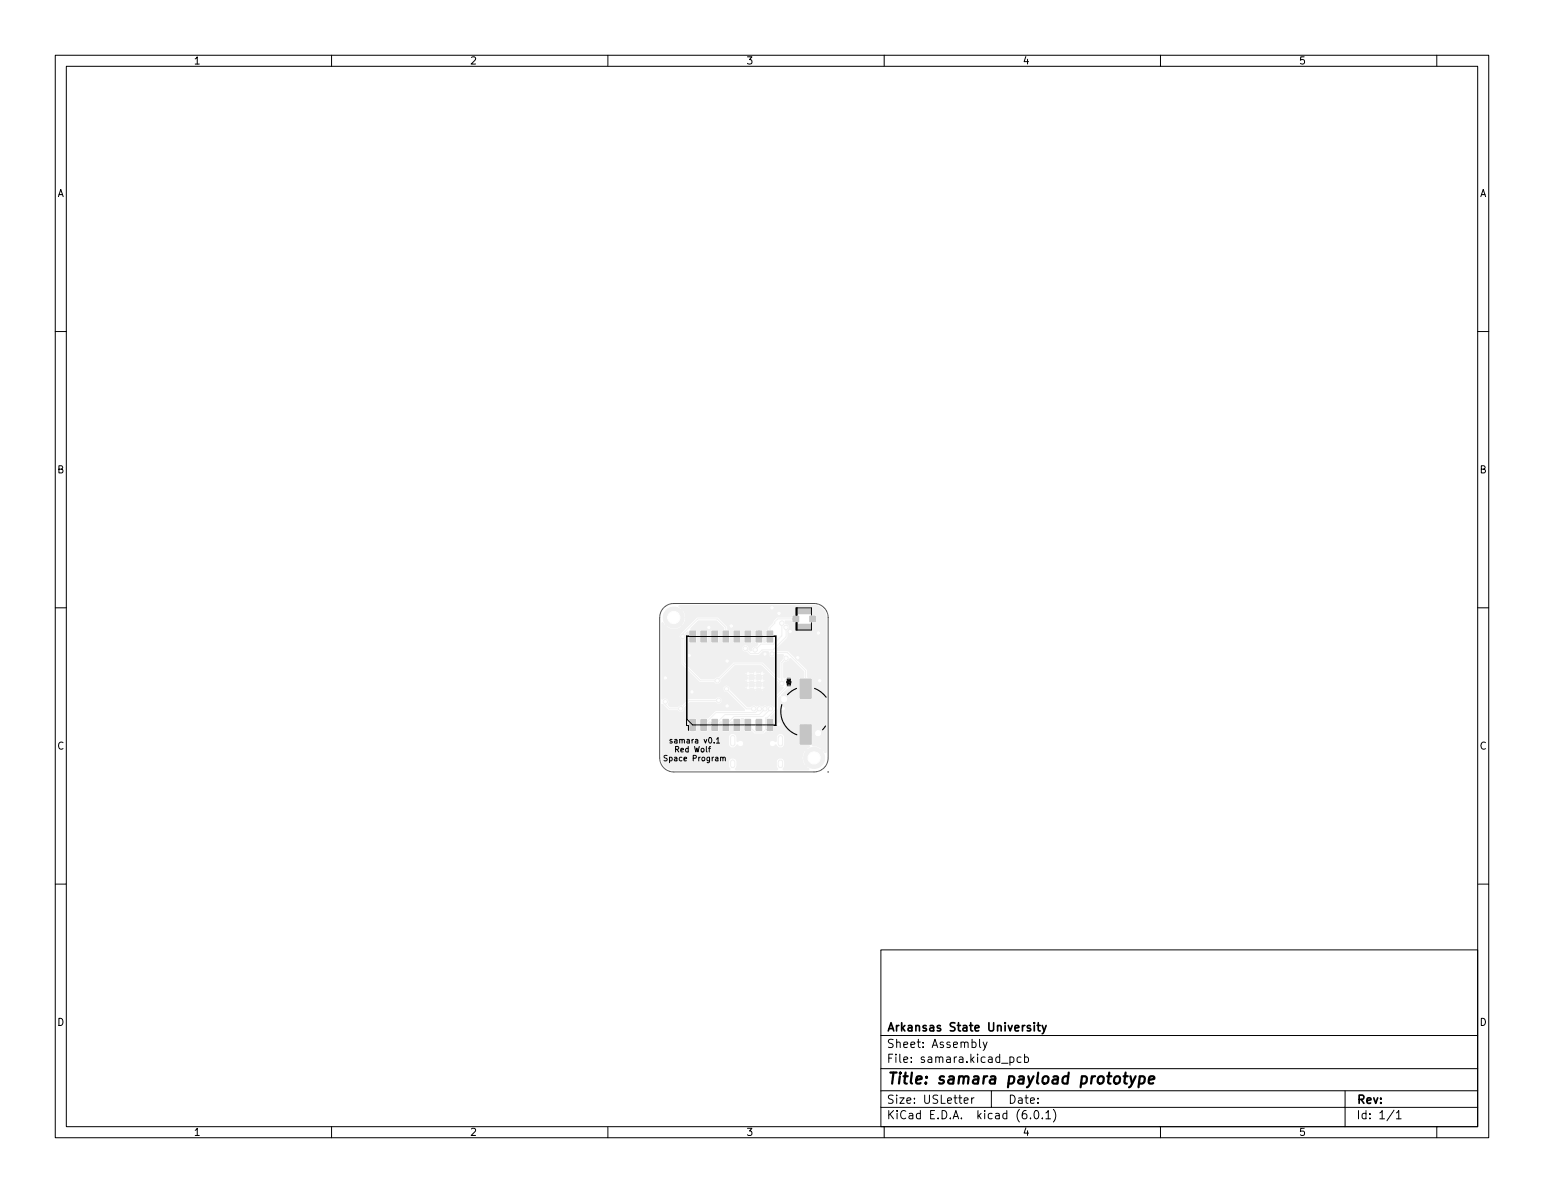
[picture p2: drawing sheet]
<svg xmlns="http://www.w3.org/2000/svg" width="279mm" height="216mm" viewBox="0 0 279 216" stroke-linecap="round" stroke-linejoin="round" font-family="sans-serif">
<path d="M132.6 133.5v1.1M132.6 137.9v.6M141.2 133.5v1.1M141.2 137.9v.6" fill="none" stroke="#f0f0f0" stroke-width="1"/>
<g fill="#f0f0f0" stroke="#f0f0f0" stroke-width=".18">
<path d="M142.5 122.7h.5v.5h-.5z"/>
<path d="M142.5 123.7h.5v.5h-.5z"/>
<path d="M144.4 113h2.2v.8h-2.2z"/>
<path d="M144.4 110.2h2.2v.9h-2.2z"/>
<path d="M143.5 111.5h1v1h-1z"/>
<path d="M146.5 111.5h1.1v1h-1.1z"/>
<path d="M144.8 122.9h2v3.5h-2z"/>
<path d="M144.8 131.2h2v3.5h-2z"/>
<path d="M124.8 130.2h1v2h-1z"/>
<path d="M126.8 130.2h1v2h-1z"/>
<path d="M128.8 130.2h1v2h-1z"/>
<path d="M130.8 130.2h1v2h-1z"/>
<path d="M132.8 130.2h1v2h-1z"/>
<path d="M134.8 130.2h1v2h-1z"/>
<path d="M136.8 130.2h1v2h-1z"/>
<path d="M138.8 130.2h1v2h-1z"/>
<path d="M138.8 114.2h1v2h-1z"/>
<path d="M136.8 114.2h1v2h-1z"/>
<path d="M134.8 114.2h1v2h-1z"/>
<path d="M132.8 114.2h1v2h-1z"/>
<path d="M130.8 114.2h1v2h-1z"/>
<path d="M128.8 114.2h1v2h-1z"/>
<path d="M126.8 114.2h1v2h-1z"/>
<path d="M124.8 114.2h1v2h-1z"/>
<path d="M120.8 110.6h.2l.9 1 1.4-1.5-.4-.3 .1-.2h24.4a2.15 2.15 0 0 1 2.1 2.2v.7h-1.6l-.1-1.1-.1-.1-.8-.1-.1-1.2h-2.5l-.1 .2-.1 1-.7 .1-.3 .4h-2.6l-.6 .6-.1 .4-.7 .7-.1 .5-.4 .2v.9h-.5v-.9l-.2-.2h-.4v1.1h-.3v-1.1l-.5 .1-.1 1.1 2-.1v1.1l-.2 .1h-.3v-.9h-1.5v1l.5 .3-.2 .3h-.3a.66 .66 0 0 0-.6 .7l-.2 .2-.3-.4a.91 .91 0 0 0-.6-.8l.2-.1h.8l.2-.2-.1-2.3-1.2-.1-.2 .2v2.1h-.5l-.1-2.2h-1.4v2.3l.2 .2h1.1l.2-.3h.5l.3 .4-.5 .3-.2 .5a.67 .67 0 0 0 .8 .6l.8 .6h1.6l.7-.7 1 .1a.69 .69 0 0 0 .4 1 .69 .69 0 0 0 .9-.5h1.4l-.2 .8-.5 .6v2.8l-3.1-2.9h-5.2l-2.8 2.7-.4 .1-.4 .2h-2.3l-3-2.9v-4.1l.2-.2a.76 .76 0 0 0 0-.9l.3-.3h.2v2h1.3l.2-.2v-2.1l-.2-.2h-.8l-.1-.2 1.4-1.3h3.2l1.4 1.3-.4 .5v2h-.5v-2l-.2-.3-1.3 .1v2.2h-.5v-2.1l-.2-.2h-1.1l-.2 .3v2.1l.2 .2h1.1l.2-.3h.5l.2 .3h1.1l.2-.3h.5l.2 .3h1.1l.2-.3v-2.1l-.4-.2-.1-.6-1.7-1.6h-5.8l-.2-.8-.4-.6-1.4 1.5 1.4 1.4 .4-.6 .2-.9h1.9l-1.6 1.7h-1.1l-1.4-1.5-1.4 1.5a2.11 2.11 0 0 0 2.8 0h1.1l-1.2 1.2a.73 .73 0 0 0 0 1.2l.1 4.4 3.3 3.3h2.6l.2 .2a.7 .7 0 0 0 .8 0 .7 .7 0 0 0 .3-.7l2.5-2.5h4.8l.9 .9h-3.6l.3 .3 .3-.3h.7l.3 .3 .2-.3h.7l.3 .3 .3-.3h.5l.5 .5h-.7l-.1-.3-.3 .3h-.4l-.3-.3a.15 .15 0 0 1-.1 .2 .15 .15 0 0 1-.2-.2l-.3 .3h-.3l-.3-.3a.15 .15 0 0 1-.2 .2 .15 .15 0 0 1-.1-.2l-.3 .3h-.4l-.3-.3-.1 .3 .1 .3 .3-.3h.4l.3 .3a.15 .15 0 0 1 .1-.2 .15 .15 0 0 1 .2 .2l.3-.3h.3l.3 .3a.15 .15 0 0 1 .2-.2 .15 .15 0 0 1 .1 .2l.3-.3h.4l.3 .3 .1-.3h.7l.8 .8h-1.8a.15 .15 0 0 1-.1-.2 .15 .15 0 0 1 .1-.1l-.3-.3-.3 .3a.15 .15 0 0 1 .2 .2 .15 .15 0 0 1-.2 .1h-.7a.15 .15 0 0 1-.1-.2 .15 .15 0 0 1 .1-.1l-.2-.3-.3 .3a.15 .15 0 0 1 .1 .2 .15 .15 0 0 1-.1 .1h-.7a.15 .15 0 0 1-.2-.2 .15 .15 0 0 1 .2-.1l-.3-.3-.3 .3a.15 .15 0 0 1 .1 .2 .15 .15 0 0 1-.1 .1l.3 .3 .3-.3h.7l.2 .3 .3-.3h.7l.3 .3 .3-.3h1.8l.5 .5h-2l-.1-.3-.3 .3h-.4l-.3-.3a.15 .15 0 0 1-.1 .2 .15 .15 0 0 1-.2-.2l-.3 .3h-.3l-.3-.3a.15 .15 0 0 1-.2 .2 .15 .15 0 0 1-.1-.2l-.3 .3h-.4l-.3-.3-.1 .3 .1 .3 .3-.3h.4l.3 .3a.15 .15 0 0 1 .1-.2 .15 .15 0 0 1 .2 .2l.3-.3h.3l.3 .3a.15 .15 0 0 1 .2-.2 .15 .15 0 0 1 .1 .2l.3-.3h.4l.3 .3 .1-.3h2l.3 .3 .1 .5h-2.7a.15 .15 0 0 1-.1-.2 .15 .15 0 0 1 .1-.1l-.3-.3-.3 .3a.15 .15 0 0 1 .2 .1 .15 .15 0 0 1-.2 .2h-.7a.15 .15 0 0 1-.1-.2 .15 .15 0 0 1 .1-.1l-.2-.3-.3 .3a.15 .15 0 0 1 .1 .1 .15 .15 0 0 1-.1 .2h-.7a.15 .15 0 0 1-.2-.2 .15 .15 0 0 1 .2-.1l-.3-.3-.3 .3a.15 .15 0 0 1 .1 .1 .15 .15 0 0 1-.1 .2l.3 .3 .3-.3h.7l.3 .3 .2-.3h.7l.3 .3 .3-.3h2.7l.2 .3 .6 .2h-3.2l-.1-.3-.3 .3h-.4l-.3-.3a.15 .15 0 0 1-.1 .1 .15 .15 0 0 1-.2-.1l-.3 .3h-.3l-.3-.3a.15 .15 0 0 1-.2 .1 .15 .15 0 0 1-.1-.1l-.3 .3h-.4l-.3-.3-.1 .3 .1 .3 .3-.3h.4l.3 .2a.15 .15 0 0 1 .1-.1 .15 .15 0 0 1 .2 .2l.3-.3h.3l.3 .2a.15 .15 0 0 1 .2-.1 .15 .15 0 0 1 .1 .2l.3-.3h.4l.3 .3 .1-.3h3.2l-.4 .4h-3.1l-.3-.2-.3 .2h-.7l-.2-.2-.3 .2h-.7l-.3-.2-.3 .2h6.2l-1.1 1.1v1.8l-.1 .1-.2-.1a.75 .75 0 0 0-1 0l-.4-.2h-.3a.34 .34 0 0 1-.6 0h-.4a.34 .34 0 0 1-.6 0h-.4l-.4 .3h-.6l-3.1-3.1a.67 .67 0 0 0-.5-.8 .67 .67 0 0 0-.8 .7 .67 .67 0 0 0 .8 .6l3.1 3.1v.2h-5.2l-1.4 1.4h-1.5v1h-.5v-.9l-.2-.2h-.4v1.1h-.3v-1.1h-.5l-.1 .3v.9l2-.1v1.2h-.5v-.9h-.6v1.1h-.3v-1.1h-.6l.1 1.1 1.2 .1 .2-.3h.5l.2 .3 1.1-.1 .2-.2v-1.3l.3-.3 .2 .1v1.7h1.3l.2-.2v-1.3l.3-.3 .2 .1v1.7h1.3l.2-.2v-1.3l.3-.3 .2 .1v1.7h1.3l.2-.2v-2.1l.3-.1 .2 .2v2l.1 .2h1.3l.6 .4h1.5l.6-.4h.5v-1.3l.9-.1v-.9l-.6-.2v-.1l1.4-1.5v-2l.3-.2h.1a.68 .68 0 0 0 .1 .9 .68 .68 0 0 0 .9 0 .68 .68 0 0 0 .1-1l-.5-.1-.4 .1-.1-.2 1.3-1.3 .6-.2v-.6a.38 .38 0 0 1 0-.6v-.4l-.2-.3h-.7l-.4 .3-.2-.1v-2.5l.3-.3a.71 .71 0 0 0 .8-.6h.2l2.4 2.4-.1 .9-.7 .1-.2 .3 .1 3.6 .2 .1h2.1l.2-.2v-3.5l-.2-.3h-.7l-.1-1.4-3.5-3.4-2.2-.1 2.2-2.3v-1.2l.1-.2a.8 .8 0 0 0-.6-1.2v-.4h1.1l.2 .4 .8 .1v.9l.1 .3h2.4l.2-.2 .1-1.1h.7l.2-.3h1.6v20.1h-.8v-.1a.66 .66 0 0 0-.8-.5 .66 .66 0 0 0-.5 .8h-.3v-1.7l-.3-.2h-.9v1.9h-.2l-.1-1.9-1 .1-.1 1.2h-4.4v-.9h-.6v1.2l.4-.1 .2-.2h4.4l.1 .6h2.8a.66 .66 0 0 0 .7 .5 .66 .66 0 0 0 .6-.7h.8v2.9h-.8l-.7-.4-1-.2 .1-1.8h-1.2v1.8h-.2v-1.8h-1.2v1.5h-2.5v-1.2l-.2-.3a.76 .76 0 0 0-.8-.3 .76 .76 0 0 0-.5 .7v.6h-.3a.59 .59 0 0 0-.6-.1 .59 .59 0 0 0-.4 .6h-4.6v-.3a.59 .59 0 0 0-1-.1h-.2l-.2-1.1a.76 .76 0 0 0-.8-.3 .76 .76 0 0 0-.6 .7l.1 1.4a.8 .8 0 0 0 .8 .5 .8 .8 0 0 0 .7-.6l.2 .2a.59 .59 0 0 0 .6 .1 .59 .59 0 0 0 .4-.5h4.6a.63 .63 0 0 0 .5 .5 .63 .63 0 0 0 .7-.3l.1 .1a.76 .76 0 0 0 .8 .5 .76 .76 0 0 0 .7-.8h2.5l.3 .3h1.7v.2l-.6 .4 1.4 1.5 1.4-1.5h.8v.6l-.2 .1-.4-.5-1.4 1.5h-.4l-1.4-1.5a2.15 2.15 0 0 0 0 2.9l1.4-1.4h.4l1 1-.1 .1h-.1l-1-1-1.4 1.5 .5 .3-.1 .2h-4.5l-.1-.1 .3-.5v-.8l-.2-.4a.76 .76 0 0 0-.8-.3 .76 .76 0 0 0-.5 .7v.7l.2 .6-.1 .1h-7.4l-.1-.1 .2-.5v-.8l-.1-.4a.76 .76 0 0 0-.9-.3 .76 .76 0 0 0-.5 .7v.7l.3 .6-.1 .1h-10.1a2.16 2.16 0 0 1-2.1-2.2v-9.6h.2l1 1.1h1.6a.73 .73 0 0 0 .8 .3 .73 .73 0 0 0 .5-.8l1-1h4.5a.69 .69 0 0 0 1.1 .2 .69 .69 0 0 0 0-1.1 .69 .69 0 0 0-1.1 .2h-4.8l-1.2 1.2h-.4l-.4 .3h-1.3l-.4-.4a.72 .72 0 0 0-.1-1 .72 .72 0 0 0-1 0v-13.7l.2-.1 .3 .5 1.4-1.4-.9-1z"/>
<circle cx="121.9" cy="111.8" r="1.9"/>
<circle cx="121.9" cy="111.8" r="1.3"/>
<circle cx="137.9" cy="124.5" r=".3"/>
<circle cx="135.4" cy="123.2" r=".3"/>
<circle cx="135.4" cy="124.5" r=".3"/>
<circle cx="137.9" cy="121.9" r=".3"/>
<circle cx="136.7" cy="121.9" r=".3"/>
<circle cx="135.4" cy="121.9" r=".3"/>
<circle cx="136.7" cy="123.2" r=".3"/>
<circle cx="136.7" cy="124.5" r=".3"/>
<circle cx="137.9" cy="123.2" r=".3"/>
<circle cx="147.3" cy="137.2" r="1.3"/>
<circle cx="147.3" cy="137.2" r="1.9"/>
<circle cx="142.2" cy="113.5" r=".4"/>
<circle cx="134.9" cy="117.3" r=".4"/>
<circle cx="136.7" cy="117.6" r=".4"/>
<circle cx="141.5" cy="112.8" r=".4"/>
<circle cx="139.4" cy="128.3" r=".4"/>
<circle cx="138.4" cy="128.3" r=".4"/>
<circle cx="137.4" cy="128.3" r=".4"/>
<circle cx="123.6" cy="115.2" r=".4"/>
<circle cx="141.5" cy="123.7" r=".4"/>
<circle cx="129.8" cy="123.2" r=".4"/>
<circle cx="142.2" cy="119.1" r=".4"/>
<circle cx="128.3" cy="113.5" r=".4"/>
<circle cx="120.4" cy="122.7" r=".4"/>
<circle cx="148.3" cy="123.2" r=".4"/>
<circle cx="139.7" cy="110" r=".4"/>
<circle cx="148.1" cy="114.6" r=".4"/>
<circle cx="131.6" cy="127.8" r=".4"/>
<circle cx="125.2" cy="125.2" r=".4"/>
<circle cx="138.4" cy="118.4" r=".4"/>
<circle cx="124.7" cy="118.6" r=".4"/>
<circle cx="141.7" cy="128.3" r=".4"/>
<circle cx="132.3" cy="113.3" r=".4"/>
<circle cx="143" cy="114.3" r=".4"/>
<circle cx="141" cy="111" r=".4"/>
<circle cx="131.6" cy="119.6" r=".4"/>
<circle cx="144.4" cy="119" r=".4"/>
<circle cx="141" cy="131.1" r=".4"/>
<circle cx="131.5" cy="124.7" r=".4"/>
<circle cx="136.4" cy="128.3" r=".4"/>
<circle cx="123.2" cy="128.3" r=".4"/>
<circle cx="120.4" cy="127" r=".4"/>
<circle cx="130" cy="126.7" r=".4"/>
<circle cx="139.7" cy="118.4" r=".4"/>
</g>
<path d="M131.3 115.2v-1.6l-1.5-1.6h-3.6l-2.6 2.7v5.3l3.1 3.2h3.1l3-3.1h5.1l3.6 3.6M139.7 118.4l.3-.3h2.5l3.3 3.3v3.2M141.5 112.8v2.3l-1.5 1.5h-2.3l-1 1M142.2 113.5v1.8l-2.3 2.3h-2l-.7 .7h-1.4l-.9-1M142.2 119.1l-.7 .8v3.8M144 112h-3.3l-.5 .5v.3l-.9 .9v1.5M130 126.7h-5.3l-1.5 1.6h-2l-.8-.8v-.5M137.4 128.3l-.7 .6h-7.1l-2.3 2.3M138.4 128.3l-1 1h-6.2l-1.9 1.9M139.4 128.3l-1.4 1.4h-5.1l-1.6 1.5M142.7 124l-2.2 2.2v2l-1.7 1.7h-.2v2.1l-.5 .5h-1.5l-1.3-1.3M142.7 122.9h-.5l-.7 .8" fill="none" stroke="#f0f0f0" stroke-width=".18"/>
<path d="M131.5 124.7l3.6 3.6h1.3" fill="none" stroke="#f0f0f0" stroke-width=".2"/>
<g fill="#fff" stroke="#fff" stroke-width=".18">
<circle cx="142.2" cy="113.5" r=".2"/>
<circle cx="134.9" cy="117.3" r=".2"/>
<circle cx="136.7" cy="117.6" r=".2"/>
<circle cx="141.5" cy="112.8" r=".2"/>
<circle cx="139.4" cy="128.3" r=".2"/>
<circle cx="138.4" cy="128.3" r=".2"/>
<circle cx="137.4" cy="128.3" r=".2"/>
<circle cx="123.6" cy="115.2" r=".2"/>
<circle cx="141.5" cy="123.7" r=".2"/>
<circle cx="129.8" cy="123.2" r=".2"/>
<circle cx="142.2" cy="119.1" r=".2"/>
<circle cx="128.3" cy="113.5" r=".2"/>
<circle cx="120.4" cy="122.7" r=".2"/>
<circle cx="148.3" cy="123.2" r=".2"/>
<circle cx="139.7" cy="110" r=".2"/>
<circle cx="148.1" cy="114.6" r=".2"/>
<circle cx="131.6" cy="127.8" r=".2"/>
<circle cx="125.2" cy="125.2" r=".2"/>
<circle cx="138.4" cy="118.4" r=".2"/>
<circle cx="124.7" cy="118.6" r=".2"/>
<circle cx="141.7" cy="128.3" r=".2"/>
<circle cx="132.3" cy="113.3" r=".2"/>
<circle cx="143" cy="114.3" r=".2"/>
<circle cx="141" cy="111" r=".2"/>
<circle cx="131.6" cy="119.6" r=".2"/>
<circle cx="144.4" cy="119" r=".2"/>
<circle cx="141" cy="131.1" r=".2"/>
<circle cx="131.5" cy="124.7" r=".2"/>
<circle cx="136.4" cy="128.3" r=".2"/>
<circle cx="123.2" cy="128.3" r=".2"/>
<circle cx="120.4" cy="127" r=".2"/>
<circle cx="130" cy="126.7" r=".2"/>
<circle cx="139.7" cy="118.4" r=".2"/>
<circle cx="134" cy="134.6" r=".32"/>
<circle cx="139.8" cy="134.6" r=".33"/>
<circle cx="121.9" cy="111.8" r="1.1"/>
<circle cx="137.9" cy="124.5" r=".17"/>
<circle cx="135.4" cy="123.2" r=".17"/>
<circle cx="135.4" cy="124.5" r=".17"/>
<circle cx="137.9" cy="121.9" r=".17"/>
<circle cx="136.7" cy="121.9" r=".17"/>
<circle cx="135.4" cy="121.9" r=".17"/>
<circle cx="136.7" cy="123.2" r=".17"/>
<circle cx="136.7" cy="124.5" r=".17"/>
<circle cx="137.9" cy="123.2" r=".17"/>
<circle cx="147.3" cy="137.2" r="1.1"/>
<circle cx="148" cy="132.7" r=".4"/>
<circle cx="141.9" cy="126.5" r=".4"/>
</g>
<path d="M132.6 133.5v1.1M132.6 137.9v.6M141.2 133.5v1.1M141.2 137.9v.6" fill="none" stroke="#fff" stroke-width=".6"/>
<g fill="#c4c4c4" stroke="#c4c4c4" stroke-width=".18">
<path d="M142.5 122.7h.5v.5h-.5z"/>
<path d="M142.5 123.7h.5v.5h-.5z"/>
<path d="M144.4 113h2.2v.8h-2.2z"/>
<path d="M144.4 110.2h2.2v.9h-2.2z"/>
<path d="M143.5 111.5h1v1h-1z"/>
<path d="M146.5 111.5h1.1v1h-1.1z"/>
<path d="M144.8 122.9h2v3.5h-2z"/>
<path d="M144.8 131.2h2v3.5h-2z"/>
<path d="M124.8 130.2h1v2h-1z"/>
<path d="M126.8 130.2h1v2h-1z"/>
<path d="M128.8 130.2h1v2h-1z"/>
<path d="M130.8 130.2h1v2h-1z"/>
<path d="M132.8 130.2h1v2h-1z"/>
<path d="M134.8 130.2h1v2h-1z"/>
<path d="M136.8 130.2h1v2h-1z"/>
<path d="M138.8 130.2h1v2h-1z"/>
<path d="M138.8 114.2h1v2h-1z"/>
<path d="M136.8 114.2h1v2h-1z"/>
<path d="M134.8 114.2h1v2h-1z"/>
<path d="M132.8 114.2h1v2h-1z"/>
<path d="M130.8 114.2h1v2h-1z"/>
<path d="M128.8 114.2h1v2h-1z"/>
<path d="M126.8 114.2h1v2h-1z"/>
<path d="M124.8 114.2h1v2h-1z"/>
</g>
<g fill="none" stroke="#000" stroke-width=".18">
<path d="M10 10h259.4v195.9h-259.4zM12 12h255.4v191.9h-255.4zM60 10v2M110 10v2M160 10v2M210 10v2M260 10v2M10 60h2M267.4 60h2M10 110h2M124.3 115.2h16v16h-15l-1-1zM124.6 115.1h-.4v16.2h.4v.9"/>
<path d="M140 115.1h.4v16.2h-.4M144.1 110v1.3M144.1 112.7v1.3M144.2 110v1.3h-.2v-1.3h2.8v1.3M146.8 112.7v1.3h-2.8v-1.3h.2v1.3M267.4 110h2M120.7 136.7h-.4l-.1 .2 .1 .2 .4 .2v.3l-.5 .1M121.6 133.9l-.2-.1-.2 .2 .1 .1 .3 .1v.2h-.4M129.7 134.5h.5M130.8 137.2l.2-.2 .2 .1 .1 .6M142.4 123.3v.3M142.5 122.9h.5v1.1h-.5z"/>
<path d="M143.1 123.3v.3M10 160h2M267.4 160h2M159.4 171.9h108v32h-108zM159.4 197.4h108M159.4 193.4h108M159.4 187.4h108M174.5 199.2l.7-.2-.1-.3h-.4l-.2 .2v.7h.6M175.8 198.7v1M176.3 198.7h-.3l-.2 .3M177.3 188.1v1.3l.2 .2M177.9 188.6l.4 1"/>
<path d="M178.6 188.6l-.5 1.3-.2 .2M179.4 197.4v3M182.8 191.4l.4-.1 .3 .3v.4l-.2 .2h-.5M182.8 191.3v1.5M184.8 191.4l-.5-.1-.3 .3v.4l.2 .2h.6M185.4 191.4l.4-.1 .3 .3v.4l-.1 .2h-.6M185.4 190.8v1.5M243.4 197.4v6.5M60 203.9v2M110 203.9v2M159.4 200.4h108M160 203.9v2"/>
<path d="M186.5 202.3v.2M187.3 201h.2a.8 .8 0 0 1 .5 .7 .8 .8 0 0 1-.5 .8 1 1 0 0 1-.2-1.5zM188.6 202.3v.2M189.3 201.4l.4-.4v1.5M189.3 202.5h.8M190.6 200.8a1.72 1.72 0 0 1 0 2.2M210 203.9v2M252.3 200.9l-1.3 1.9M252.7 201.4l.4-.4v1.5M252.7 202.5h.8M260 203.9v2"/>
</g>
<path d="M141.5 127.5a4.5 4.5 0 0 0 2.7 5.5M144.1 124.6l-.7 .4-.9 .7M147.4 124.6l1.1 .6 1 1M149.4 131.4l-.6 .7" fill="none" stroke="#000" stroke-width=".2"/>
<circle cx="149.9" cy="139.7" r=".05" fill="#575757" stroke="#575757" stroke-width=".18"/>
<path d="M120.1 110a2.54 2.54 0 0 1 1.8-.8h25.4a2.54 2.54 0 0 1 2.6 2.6v25.4a2.54 2.54 0 0 1-2.6 2.5h-25.4a2.54 2.54 0 0 1-2.5-2.5v-25.4a2.54 2.54 0 0 1 .7-1.8z" fill="none" stroke="#575757" stroke-width=".18"/>
<path d="M203.3 194.8h.8M203.7 194.1l-.2 1.7v.2l.4 .1M204.6 194.8l.3 1.3M205.5 194.8l-.9 1.8-.3 .2M206.3 194.9l.2-.1 .5 .1 .2 .3-.1 .5a.66 .66 0 0 1-1 .3M206.3 194.8l-.3 2M207.9 195.4l1-.2-.1-.3-.2-.1-.5 .1-.2 .9 .2 .3 .6-.1" fill="none" stroke="#000" stroke-width=".4"/>
<path d="M187.2 185.1v.1M187.2 185.6v1M187.7 185.6h.5M187.9 185.1v1.3l.3 .2M188.6 185.6l.4 1M189.3 185.6l-.5 1.3-.2 .2" fill="none" stroke="#000" stroke-width=".3"/>
<text font-size="2.8" x="160.4" y="196.2">Title: samara payload prototype</text>
<g font-size="2.1">
<text x="160.4" y="189.7">Sheet: Assembly</text>
<text x="160.4" y="186.7">Arkansas State University</text>
<text x="160.4" y="192.4">File: samara.kicad_pcb</text>
<text x="160.4" y="202.5">KiCad E.D.A. kicad (6.0.1)</text>
<text x="160.4" y="199.7">Size: USLetter</text>
<text x="182.4" y="199.7">Date:</text>
<text x="245.4" y="199.7">Rev:</text>
<text x="245.4" y="202.5">Id: 1/1</text>
</g>
<g font-size="1.8">
<text x="35" y="11.6">1</text>
<text x="85" y="11.6">2</text>
<text x="135" y="11.6">3</text>
<text x="185" y="11.6">4</text>
<text x="235" y="11.6">5</text>
<text x="10.3" y="35.6">A</text>
<text x="267.7" y="35.6">A</text>
<text x="10.3" y="85.7">B</text>
<text x="267.7" y="85.7">B</text>
<text x="10.3" y="135.6">C</text>
<text x="267.7" y="135.6">C</text>
<text x="10.3" y="185.7">D</text>
<text x="267.7" y="185.7">D</text>
<text x="35" y="205.6">1</text>
<text x="85" y="205.6">2</text>
<text x="135" y="205.6">3</text>
<text x="185" y="205.6">4</text>
<text x="235" y="205.6">5</text>
</g>
<g font-size="1.4">
<text x="120.6" y="137.7">Space Program</text>
<text x="121.7" y="134.5">samara v0.1</text>
<text x="122.5" y="136.1">Red Wolf</text>
</g>
<text font-size=".4" x="142.6" y="123.1" transform="rotate(90 142.6 123.1)">R13</text>
</svg>
